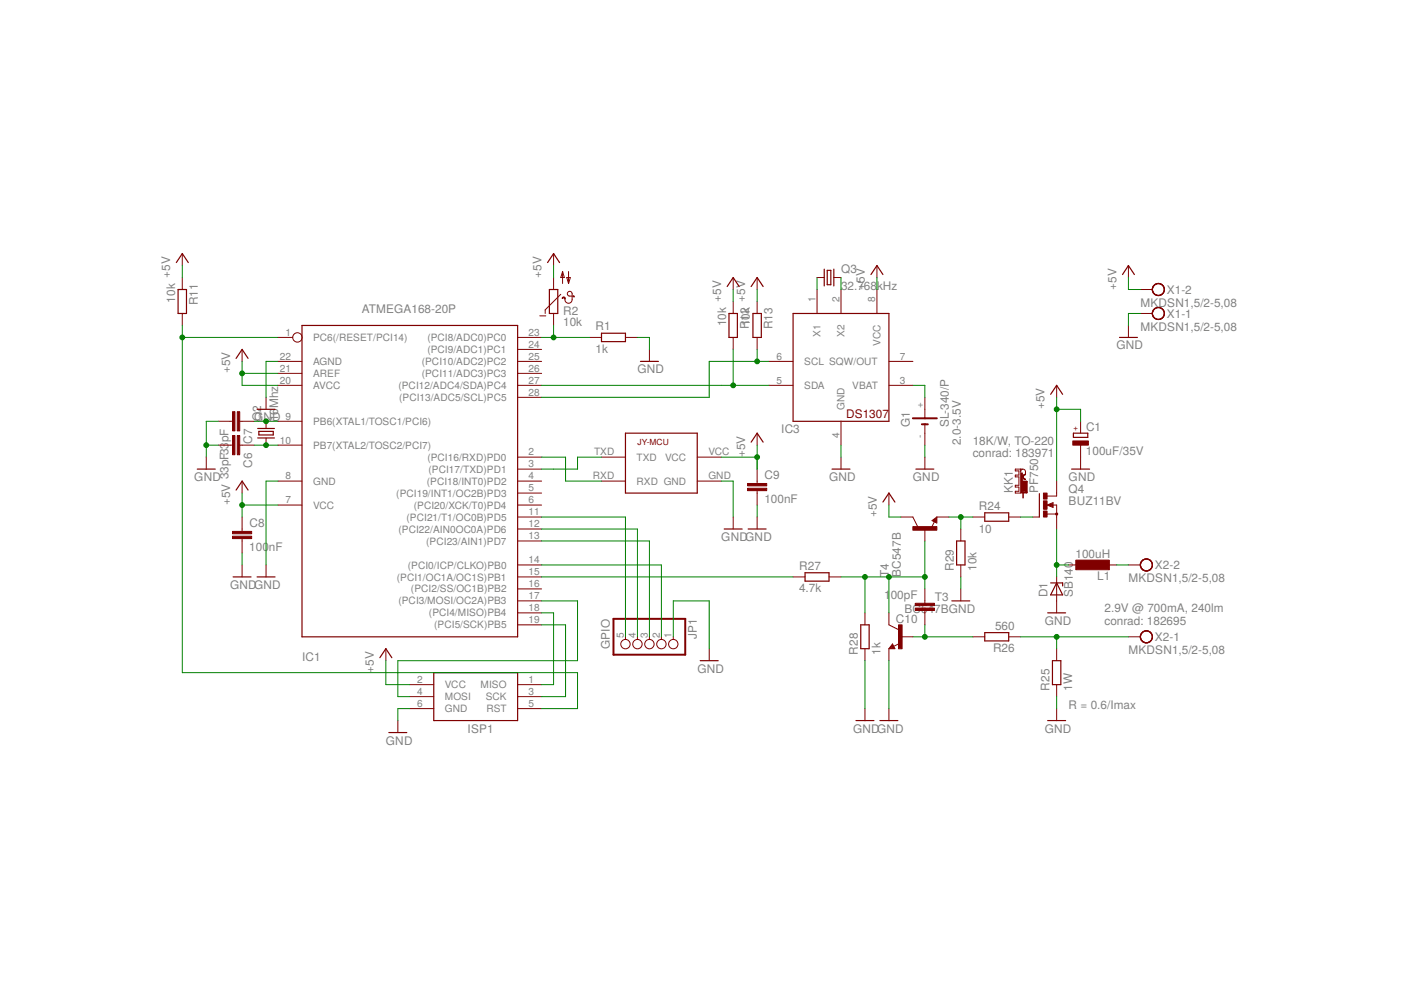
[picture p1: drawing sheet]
<svg xmlns="http://www.w3.org/2000/svg" width="297mm" height="210mm" viewBox="0 0 297 210" stroke-linecap="round" stroke-linejoin="round" font-family="sans-serif">
<g fill="none" stroke="#800000" stroke-width=".25">
<path d="M37.4 55.7l1.3-1.9 1.2 1.9M116.1 55.7l1.3-1.9 1.2 1.9M174.8 57.1v3.5M175.4 57.3h.7v3.1h-.7zM176.8 57.1v3.5M184.7 58.2l1.2-1.9 1.3 1.9M238 58.2l1.2-1.9 1.3 1.9M37.8 61.4h1.7v5.1h-1.7zM50.1 76l1.2-1.9 1.3 1.9M64 69h45.7v66h-45.7zM116.5 61.4h1.8v5.1h-1.8zM127.5 70.7h5.1v1.7h-5.1z"/>
<path d="M135.8 76.6h3.8M154.2 60.7l1.2-1.9 1.3 1.9M154.6 66.5h1.7v5h-1.7zM159.3 60.7l1.2-1.9 1.3 1.9M159.6 66.5h1.8v5h-1.8zM168.1 66.5h20.4v22.8h-20.4zM237.4 71.5h3.8M41.8 99.5h3.8M54.5 86.8h3.8M54.6 90.8h3.6M54.6 92.9h3.6M54.9 91.5h3v.7h-3z"/>
<path d="M132.6 91.8h15.2v12.7h-15.2zM159.3 93.7l1.2-1.9 1.3 1.9M176.4 99.5h3.8M194.2 99.5h3.8M222.8 83.6l1.2-1.9 1.3 1.9M227.2 99.5h3.8M227.6 91.8h3v.9h-3zM50.1 103.9l1.2-1.9 1.3 1.9M153.5 112.2h3.9M158.6 112.2h3.8M187.2 106.4l1.3-1.9 1.2 1.9M198.1 110.4l.3-.1v.3l-.5-.2 .6-.5v.7"/>
<path d="M202.8 114.7h1.8v5.1h-1.8zM208.8 108.7h5.1v1.8h-5.1zM220.4 104.7v4.9M49.4 122.3h3.8M54.5 122.3h3.8M80.5 139.4l1.3-1.9 1.3 1.9M170.7 121.4h5.1v1.8h-5.1zM182.5 132.5h1.8v5h-1.8zM189.2 137l-.1 .3h.4l-.3-.5-.5 .6h.8M201.8 127.4h3.8M208.8 134.1h5.1v1.8h-5.1zM222.1 129.9h3.8"/>
<path d="M222.8 123.6h2.5v.6M224 123.6l1.3 2.5h-2.5zM82.4 155.3h3.9M92 142.6h17.7v10.2h-17.7zM148.5 140.1h3.8M181.5 152.8h3.8M186.6 152.8h3.8M222.1 152.8h3.8M223.1 140.1h1.8v5.1h-1.8z"/>
<circle cx="245.6" cy="66.5" r="1.27"/>
<circle cx="245.6" cy="61.4" r="1.27"/>
<circle cx="243.1" cy="119.8" r="1.27"/>
<circle cx="243.1" cy="135" r="1.27"/>
</g>
<g fill="none" stroke="#800000" stroke-width=".21">
<path d="M38.7 53.8v2.5M38.7 58.8v2.6M117.4 53.8v2.5M117.4 58.8v2.6M119.3 57.6l.4 1.2h-.8zM119.3 57.6v2.5M120.2 58.8h.7l-.4 1.3zM120.5 57.6v2.5M155.4 58.8v2.6M160.5 58.8v2.6M173.2 58.8h1.6M176.8 58.8h1.5"/>
<path d="M185.9 56.3v2.5M239.2 56.3v2.5M38.7 66.5v2.5M51.3 74.1v2.5M58.9 76.6h5.1M58.9 79.2h5.1M58.9 71.5h3.2M109.7 76.6h5.1M109.7 79.2h5.1M109.7 74.1h5.1M109.7 71.5h5.1M114.4 67h1.3"/>
<path d="M117.4 66.5v2.5M118.9 62.4l-3.3 3.3v.8M121.6 62.8h-.8a.51 .51 0 0 1-.5-.5 .51 .51 0 0 1 .5-.5 .51 .51 0 0 1 .5 .5v1.2a.78 .78 0 0 1-.9 .8 .78 .78 0 0 1-.6-1M125 71.5h2.5M132.6 71.5h2.5M137.7 74.1v2.5M155.4 63.9v2.6M155.4 71.5v2.6M160.5 63.9v2.6M160.5 71.5v2.6M163.1 76.6h5M173.2 61.4v5.1"/>
<path d="M178.3 61.4v5.1M185.9 61.4v5.1M188.5 76.6h5M239.2 69v2.5M241.8 66.5h2.5M241.8 61.4h2.5M43.7 96.9v2.6M46.3 94.4h3M46.3 89.3h3M50.8 94.4h3.1M50.8 89.3h3.1M56.4 84.2v2.6"/>
<path d="M56.4 89.3v1.5M56.4 92.9v1.5M58.9 81.7h5.1M58.9 94.4h5.1M58.9 89.3h5.1M109.7 81.7h5.1M109.7 96.9h5.1M109.7 99.5h5.1M109.7 84.2h5.1M127.5 96.9h5.1M147.8 96.9h5.1M160.5 91.8v2.6"/>
<path d="M160.5 99.5v3M163.1 81.7h5M178.3 89.3v5.1M178.3 96.9v2.6M188.5 81.7h5M196.1 84.2v4.5M196.1 90v4.4M196.1 96.9v2.6M216.4 100a.51 .51 0 0 1 .5-.5 .51 .51 0 0 1 .5 .5v.6M216.4 99.5v5h-1.1v-.3h.7v-.9h-.7v-.4h.7v-1.8h-.7v-.4h.7v-.9h-.7v-.3h1.5M224 81.7v2.5M229.1 89.3v2.5"/>
<path d="M229.1 94.4v5.1M51.3 102v2.5M51.3 109.6v3.1M51.3 114.2v3M51.3 119.8v2.5M56.4 119.8v2.5M58.9 102h5.1M58.9 107.1h5.1M109.7 102h5.1M109.7 109.6h5.1M109.7 107.1h5.1M109.7 119.8h5.1"/>
<path d="M109.7 114.7h5.1M109.7 112.2h5.1M109.7 104.5h5.1M127.5 102h5.1M147.8 102h5.1M155.4 109.6v2.6M160.5 104v3.1M160.5 109.6v2.6M188.5 104.5v2.6M191 109.6h2.5l1.1 2.1M196.1 112.2v2.5M197.6 110.4l1-.8v1.3z"/>
<path d="M198.1 110.6l-.6 1.2M198.6 109.6h2.6M203.7 112.2v2.5M203.7 119.8v2.5M206.2 109.6h2.6M213.9 109.6h2.5M218.9 109.6h1.5M222 109h2M222 107.1l1.3-.5v1zM223.1 107.1h.9v5.1M224 102v3.2h-2M226.6 119.8h2.5"/>
<path d="M234.2 119.8h2.5M239.2 119.8h2.6M81.8 137.5v2.6M109.7 122.3h5.1M109.7 132.5h5.1M109.7 129.9h5.1M109.7 127.4h5.1M109.7 124.9h5.1M132.6 135v.6M135.1 135v.6M137.7 135v.6M140.2 135v.6"/>
<path d="M142.7 135v.6M150.4 137.5v2.6M168.1 122.3h2.6M175.8 122.3h2.5M183.4 129.9v2.6M183.4 137.5v2.6M188.5 129.9v2.6l2 1M188.5 137.5v2.6M189.2 136.5l.5 1h-1.2zM190.7 136.4l-1.2 .7M191 135h2.5M196.1 124.9v3"/>
<path d="M196.1 129.4v3.1M203.7 124.9v2.5M206.2 135h2.6M213.9 135h2.5M224 122.3v7.6M224 137.5v2.6M239.2 135h2.6M84.3 152.8v2.5M86.9 145.2h5.1M86.9 147.7h5.1M86.9 150.2h5.1M109.7 145.2h5.1"/>
<path d="M109.7 147.7h5.1M109.7 150.2h5.1M183.4 150.2v2.6M188.5 150.2v2.6M224 145.2v2.5M224 150.2v2.6"/>
<circle cx="63.1" cy="71.5" r=".99"/>
<circle cx="132.6" cy="136.6" r=".99"/>
<circle cx="135.1" cy="136.6" r=".99"/>
<circle cx="137.7" cy="136.6" r=".99"/>
<circle cx="140.2" cy="136.6" r=".99"/>
<circle cx="142.7" cy="136.6" r=".99"/>
</g>
<g fill="#800000" stroke="#800000" stroke-width=".21">
<path d="M49.3 92.4h.5v4h-.5z"/>
<path d="M50.3 92.4h.5v4h-.5z"/>
<path d="M49.3 87.3h.5v4.1h-.5z"/>
<path d="M50.3 87.3h.5v4.1h-.5z"/>
<path d="M49.3 113.7h4.1v.5h-4.1z"/>
<path d="M49.3 112.7h4.1v.5h-4.1z"/>
<path d="M158.5 103.5h4.1v.5h-4.1z"/>
<path d="M158.5 102.5h4.1v.5h-4.1z"/>
<path d="M221.2 108.4h.8v1.2h-.8z"/>
<path d="M221.2 104.5h.8v1.3h-.8z"/>
<path d="M221.2 106.2h.8v1.8h-.8z"/>
<path d="M190.5 132.5h.8v5.1h-.8z"/>
<path d="M194.1 127.9h4v.5h-4z"/>
<path d="M194.1 128.9h4v.5h-4z"/>
<path d="M193.5 111.7h5.1v.7h-5.1z"/>
<path d="M228.1 118.8h7.1v2h-7.1z"/>
<path d="M227.5 93.5h3.3v.9h-3.3z"/>
</g>
<g fill="none" stroke="#800000" stroke-width=".42">
<path d="M193.5 88.7h5.1M195.5 90h1.2M216.7 100.4v4h1v-2.3h-.8v1.9h.5v-1.6h-.2v1.4M130.1 131.2h15.2v7.6h-15.2z"/>
<circle cx="224" cy="109" r=".13"/>
</g>
<path d="M216.9 104.5v1.1M223.1 106.8l-.9 .3 .9 .2v-.2h-.2" fill="none" stroke="#800000" stroke-width=".32"/>
<g fill="#800000" stroke="#800000" stroke-width=".21">
<path d="M217 100.7l.3-.2 .1 .2a.43 .43 0 0 0-.4 .4 .43 .43 0 0 0 .4 .5v.1l-.3-.1-.2-.3z" fill-rule="evenodd"/>
<path d="M119.3 63.1l.4-.1 .1 .3-.3-.2-.3 .2z" fill-rule="evenodd"/>
<path d="M121.6 62.7l.1 .3z" fill-rule="evenodd"/>
</g>
<g fill="none" stroke="#008000" stroke-width=".21">
<path d="M38.7 56.3v2.5M117.4 56.3v2.5M173.2 58.8v2.6M178.3 58.8v2.6M185.9 58.8v2.6M239.2 58.8v2.6h2.6M38.7 69v73.6h83.7v7.6h-7.6M38.7 71.5h20.2M51.3 76.6v5.1h7.6M51.3 79.2h7.6M58.9 76.6h-2.5v7.6M114.8 71.5h10.2"/>
<path d="M117.4 69v2.5M135.1 71.5h2.6v2.6M155.4 61.4v2.5M155.4 74.1v7.6M160.5 61.4v2.5M160.5 74.1v2.5M163.1 76.6h-12.7v7.6h-35.6M241.8 66.5h-2.6v2.5M43.7 94.4h2.6M46.3 89.3h-2.6v7.6M53.9 89.3h5M53.9 94.4h5"/>
<path d="M114.8 96.9h5.1v5.1h7.6M114.8 81.7h48.3M127.5 96.9h-5.1v2.6h-7.6M152.9 96.9h7.6M160.5 94.4v5.1M178.3 94.4v2.5M193.5 81.7h2.6v2.5M196.1 94.4v2.5M224 84.2v17.8M224 86.8h5.1v2.5M51.3 104.5v5.1M51.3 117.2v2.6"/>
<path d="M51.3 107.1h7.6M58.9 102h-2.5v17.8M114.8 109.6h17.8v25.4M114.8 114.7h22.9v20.3M114.8 119.8h25.4v15.2M114.8 112.2h20.3v22.8M152.9 102h2.5v7.6M160.5 107.1v2.5M188.5 107.1v2.5h2.5M196.1 114.7v10.2M201.2 109.6h5M203.7 109.6v2.6"/>
<path d="M216.4 109.6h2.5M224 112.2v10.1M224 119.8h2.6M236.7 119.8h2.5M114.8 129.9h2.6v15.3h-2.6M114.8 127.4h7.6v12.7h-38.1v7.6h2.6M114.8 132.5h5.1v15.2h-5.1M114.8 122.3h53.3M142.7 135v-7.6h7.7v10.1M178.3 122.3h17.8M183.4 122.3v7.6M188.5 122.3v7.6"/>
<path d="M193.5 135h12.7M196.1 132.5v2.5M203.7 122.3v2.6M216.4 135h22.8M224 135v2.5M81.8 140.1v5.1h5.1M86.9 150.2h-2.6v2.6M183.4 140.1v10.1M188.5 140.1v10.1M224 147.7v2.5"/>
</g>
<g fill="#008000" stroke="#008000" stroke-width=".21">
<circle cx="51.3" cy="107.1" r=".51"/>
<circle cx="160.5" cy="96.9" r=".51"/>
<circle cx="51.3" cy="79.2" r=".51"/>
<circle cx="224" cy="86.8" r=".51"/>
<circle cx="43.7" cy="94.4" r=".51"/>
<circle cx="56.4" cy="94.4" r=".51"/>
<circle cx="56.4" cy="89.3" r=".51"/>
<circle cx="160.5" cy="76.6" r=".51"/>
<circle cx="155.4" cy="81.7" r=".51"/>
<circle cx="224" cy="135" r=".51"/>
<circle cx="196.1" cy="135" r=".51"/>
<circle cx="196.1" cy="122.3" r=".51"/>
<circle cx="183.4" cy="122.3" r=".51"/>
<circle cx="188.5" cy="122.3" r=".51"/>
<circle cx="203.7" cy="109.6" r=".51"/>
<circle cx="38.7" cy="71.5" r=".51"/>
<circle cx="117.4" cy="71.5" r=".51"/>
<circle cx="224" cy="119.8" r=".51"/>
</g>
<g font-size="2.5" fill="#808080">
<text x="36.1" y="58.8" transform="rotate(-90 36.1 58.8)">+5V</text>
<text x="114.8" y="58.8" transform="rotate(-90 114.8 58.8)">+5V</text>
<text x="178.3" y="57.8">Q3</text>
<text x="37.1" y="64.1" transform="rotate(-90 37.1 64.1)">10k</text>
<text x="41.9" y="64.7" transform="rotate(-90 41.9 64.7)">R11</text>
<text x="152.9" y="63.9" transform="rotate(-90 152.9 63.9)">+5V</text>
<text x="158" y="63.9" transform="rotate(-90 158 63.9)">+5V</text>
<text x="178.3" y="61.4">32.768</text>
<text x="183.4" y="61.4" transform="rotate(-90 183.4 61.4)">+5V</text>
<text x="185.9" y="61.4">kHz</text>
<text x="236.7" y="61.4" transform="rotate(-90 236.7 61.4)">+5V</text>
<text x="241.8" y="65.1">MKDSN1,5/2-5,08</text>
<text x="247.4" y="62.3">X1-2</text>
<text x="76.8" y="66.5">ATMEGA168-20P</text>
<text x="119.4" y="69.1">10k</text>
<text x="119.4" y="66.7">R2</text>
<text x="126.3" y="70">R1</text>
<text x="153.9" y="69.2" transform="rotate(-90 153.9 69.2)">10k</text>
<text x="158.7" y="69.8" transform="rotate(-90 158.7 69.8)">R12</text>
<text x="159" y="69.2" transform="rotate(-90 159 69.2)">10k</text>
<text x="163.8" y="69.8" transform="rotate(-90 163.8 69.8)">R13</text>
<text x="241.8" y="70.1">MKDSN1,5/2-5,08</text>
<text x="247.4" y="67.4">X1-1</text>
<text x="126.3" y="74.8">1k</text>
<text x="236.7" y="74.1">GND</text>
<text x="48.8" y="79.2" transform="rotate(-90 48.8 79.2)">+5V</text>
<text x="135.2" y="79.2">GND</text>
<text x="53.9" y="89.3">GND</text>
<text x="55.4" y="89.3" transform="rotate(-90 55.4 89.3)">Q2</text>
<text x="59" y="89.3" transform="rotate(-90 59 89.3)">16Mhz</text>
<text x="221.5" y="86.8" transform="rotate(-90 221.5 86.8)">+5V</text>
<text x="48.4" y="93.8" transform="rotate(-90 48.4 93.8)">pF</text>
<text x="53.5" y="94.1" transform="rotate(-90 53.5 94.1)">C7</text>
<text x="165.6" y="91.9">IC3</text>
<text x="192.9" y="90.6" transform="rotate(-90 192.9 90.6)">G1</text>
<text x="201.2" y="90.6" transform="rotate(-90 201.2 90.6)">SL-340/P</text>
<text x="203.7" y="94.4" transform="rotate(-90 203.7 94.4)">2.0-3.5V</text>
<text x="206.2" y="94.3">18K/W, TO-220</text>
<text x="230.3" y="91.4">C1</text>
<text x="53.5" y="99.1" transform="rotate(-90 53.5 99.1)">C6</text>
<text x="158" y="96.9" transform="rotate(-90 158 96.9)">+5V</text>
<text x="162.1" y="101.6">C9</text>
<text x="206.2" y="96.9">conrad: 183971</text>
<text x="230.2" y="96.4">100uF/35V</text>
<text x="41.2" y="102">GND</text>
<text x="48.8" y="107.1" transform="rotate(-90 48.8 107.1)">+5V 33pF33</text>
<text x="162.1" y="106.7">100nF</text>
<text x="175.8" y="102">GND</text>
<text x="193.6" y="102">GND</text>
<text x="214.8" y="104.5" transform="rotate(-90 214.8 104.5)">KK1</text>
<text x="220.1" y="104.5" transform="rotate(-90 220.1 104.5)">PF750</text>
<text x="226.6" y="107.1">BUZ11BV</text>
<text x="226.6" y="102">GND</text>
<text x="226.6" y="104.5">Q4</text>
<text x="52.9" y="111.8">C8</text>
<text x="185.9" y="109.6" transform="rotate(-90 185.9 109.6)">+5V</text>
<text x="207.5" y="112.9">10</text>
<text x="207.5" y="108.1">R24</text>
<text x="52.9" y="116.9">100</text>
<text x="57" y="116.9">nF</text>
<text x="152.9" y="114.7">GNDGND</text>
<text x="228" y="118.3">100uH</text>
<text x="48.8" y="124.9">GNDGND</text>
<text x="169.4" y="125.6">4.7k</text>
<text x="169.4" y="120.8">R27</text>
<text x="188.5" y="122.3" transform="rotate(-90 188.5 122.3)">T4</text>
<text x="191" y="122.3" transform="rotate(-90 191 122.3)">BC547B</text>
<text x="202.2" y="121" transform="rotate(-90 202.2 121)">R29</text>
<text x="207" y="121" transform="rotate(-90 207 121)">10k</text>
<text x="232.7" y="123.1">L1</text>
<text x="239.3" y="123.5">MKDSN1,5/2-5,08</text>
<text x="244.9" y="120.7">X2-2</text>
<text x="187.5" y="127">1</text>
<text x="188.8" y="127">00pF</text>
<text x="191.8" y="129.9">BC547BGND</text>
<text x="198.2" y="127.4">T3</text>
<text x="222.1" y="126.6" transform="rotate(-90 222.1 126.6)">D1</text>
<text x="227.4" y="126.6" transform="rotate(-90 227.4 126.6)">SB140</text>
<text x="234.2" y="129.8">2.9V @ 700mA, 240lm</text>
<text x="129.3" y="137.6" transform="rotate(-90 129.3 137.6)">GPIO</text>
<text x="147.7" y="135.6" transform="rotate(-90 147.7 135.6)">JP1</text>
<text x="190" y="132.1">C10</text>
<text x="211" y="133.5">560</text>
<text x="221.5" y="132.5">GND</text>
<text x="234.2" y="132.5">conrad: 182695</text>
<text x="244.9" y="135.9">X2-1</text>
<text x="64.1" y="140.1">IC1</text>
<text x="79.3" y="142.6" transform="rotate(-90 79.3 142.6)">+5V</text>
<text x="147.9" y="142.6">GND</text>
<text x="181.9" y="138.8" transform="rotate(-90 181.9 138.8)">R28</text>
<text x="186.7" y="138.8" transform="rotate(-90 186.7 138.8)">1k</text>
<text x="210.5" y="138.3">R26</text>
<text x="239.3" y="138.7">MKDSN1,5/2-5,08</text>
<text x="222.5" y="146.4" transform="rotate(-90 222.5 146.4)">R25</text>
<text x="227.3" y="146.4" transform="rotate(-90 227.3 146.4)">1W</text>
<text x="99.1" y="155.3">ISP1</text>
<text x="180.9" y="155.3">GNDGND</text>
<text x="221.5" y="155.3">GND</text>
<text x="226.6" y="150.2">R = 0.6/Imax</text>
<text x="81.8" y="157.9">GND</text>
</g>
<text font-size="2.5" fill="#800000" x="179.4" y="88.6">DS1307</text>
<g font-size="2.1" fill="#808080">
<text x="172.9" y="64.1" transform="rotate(-90 172.9 64.1)">1</text>
<text x="178" y="64.1" transform="rotate(-90 178 64.1)">2</text>
<text x="185.6" y="64.1" transform="rotate(-90 185.6 64.1)">8</text>
<text x="60.5" y="71.2">1</text>
<text x="112.1" y="71.2">23</text>
<text x="174" y="71.4" transform="rotate(-90 174 71.4)">X1</text>
<text x="179.1" y="71.4" transform="rotate(-90 179.1 71.4)">X2</text>
<text x="59.3" y="76.3">22</text>
<text x="66.4" y="77.4">AGND</text>
<text x="66.4" y="72.3">PC6(/RESET/PCI14)</text>
<text x="89.4" y="77.4">(PCI10/ADC2)PC2</text>
<text x="90.6" y="74.8">(PCI9/ADC1)PC1</text>
<text x="90.6" y="72.3">(PCI8/ADC0)PC0</text>
<text x="112.1" y="76.3">25</text>
<text x="112.1" y="73.7">24</text>
<text x="164.6" y="76.3">6</text>
<text x="170.5" y="77.4">SCL SQW/OUT</text>
<text x="186.7" y="73.3" transform="rotate(-90 186.7 73.3)">VCC</text>
<text x="190.8" y="76.3">7</text>
<text x="59.3" y="78.8">21</text>
<text x="59.3" y="81.3">20</text>
<text x="66.4" y="79.9">AREF</text>
<text x="66.4" y="82.5">AVCC</text>
<text x="84.5" y="82.5">(PCI12/ADC4/SDA)PC4</text>
<text x="89.4" y="79.9">(PCI11/ADC3)PC3</text>
<text x="112.1" y="83.9">28</text>
<text x="112.1" y="81.3">27</text>
<text x="112.1" y="78.8">26</text>
<text x="164.6" y="81.3">5</text>
<text x="170.5" y="82.5">SDA</text>
<text x="180.7" y="82.5">VBAT</text>
<text x="190.8" y="81.3">3</text>
<text x="60.5" y="89">9</text>
<text x="84.6" y="85">(PCI13/ADC5/SCL)PC5</text>
<text x="179.1" y="87" transform="rotate(-90 179.1 87)">GND</text>
<text x="195.7" y="86.4" transform="rotate(-90 195.7 86.4)">+</text>
<text x="59.3" y="94">10</text>
<text x="66.4" y="95.2">PB7(XTAL2/TOSC2/PCI7)</text>
<text x="66.4" y="90.1">PB6(XTAL1/TOSC1/PCI6)</text>
<text x="178" y="92.8" transform="rotate(-90 178 92.8)">4</text>
<text x="195.7" y="92.9" transform="rotate(-90 195.7 92.9)">-</text>
<text x="60.5" y="101.7">8</text>
<text x="90.6" y="97.7">(PCI16/RXD)PD0</text>
<text x="90.9" y="100.2">(PCI17/TXD)PD1</text>
<text x="112.1" y="101.7">4</text>
<text x="112.1" y="99.1">3</text>
<text x="112.1" y="96.6">2</text>
<text x="125.7" y="101.7">RXD</text>
<text x="125.9" y="96.6">TXD</text>
<text x="135" y="97.7">TXD</text>
<text x="141" y="97.7">VCC</text>
<text x="150.2" y="96.6">VCC</text>
<text x="150.2" y="101.7">GND</text>
<text x="60.5" y="106.7">7</text>
<text x="66.4" y="102.8">GND</text>
<text x="66.4" y="107.8">VCC</text>
<text x="84" y="105.3">(PCI19/INT1/OC2B)PD3</text>
<text x="87.7" y="107.8">(PCI20/XCK/T0)PD4</text>
<text x="90.5" y="102.8">(PCI18/INT0)PD2</text>
<text x="112.1" y="106.7">6</text>
<text x="112.1" y="104.2">5</text>
<text x="135" y="102.8">RXD GND</text>
<text x="84.5" y="112.9">(PCI22/AIN0OC0A)PD6</text>
<text x="86.2" y="110.4">(PCI21/T1/OC0B)PD5</text>
<text x="112.1" y="111.8">12</text>
<text x="112.1" y="109.3">11</text>
<text x="90.4" y="115.5">(PCI23/AIN1)PD7</text>
<text x="112.1" y="119.4">14</text>
<text x="112.1" y="114.3">13</text>
<text x="84.1" y="123.1">(PCI1/OC1A/OC1S)PB1</text>
<text x="86.5" y="120.5">(PCI0/ICP/CLKO)PB0</text>
<text x="87.1" y="125.6">(PCI2/SS/OC1B)PB2</text>
<text x="112.1" y="124.5">16</text>
<text x="112.1" y="122">15</text>
<text x="84.5" y="128.2">(PCI3/MOSI/OC2A)PB3</text>
<text x="90.9" y="130.7">(PCI4/MISO)PB4</text>
<text x="112.1" y="129.6">18</text>
<text x="112.1" y="127">17</text>
<text x="92.1" y="133.2">(PCI5/SCK)PB5</text>
<text x="112.1" y="132.1">19</text>
<text x="132.2" y="135.2" transform="rotate(-90 132.2 135.2)">5</text>
<text x="134.8" y="135.2" transform="rotate(-90 134.8 135.2)">4</text>
<text x="137.3" y="135.2" transform="rotate(-90 137.3 135.2)">3</text>
<text x="139.9" y="135.2" transform="rotate(-90 139.9 135.2)">2</text>
<text x="142.4" y="135.2" transform="rotate(-90 142.4 135.2)">1</text>
<text x="88.4" y="149.9">6</text>
<text x="88.4" y="147.4">4</text>
<text x="88.4" y="144.8">2</text>
<text x="94.3" y="148.5">MOSI</text>
<text x="94.3" y="145.9">VCC</text>
<text x="101.9" y="145.9">MISO</text>
<text x="103" y="148.5">SCK</text>
<text x="112.1" y="144.8">1</text>
<text x="112.1" y="147.4">3</text>
<text x="112.1" y="149.9">5</text>
<text x="94.3" y="151">GND</text>
<text x="103.1" y="151">RST</text>
</g>
<g font-size="1.8" fill="#800000">
<text x="135.2" y="94.4">JY-MCU</text>
<text x="228.5" y="91.4" transform="rotate(-90 228.5 91.4)">+</text>
</g>
</svg>
